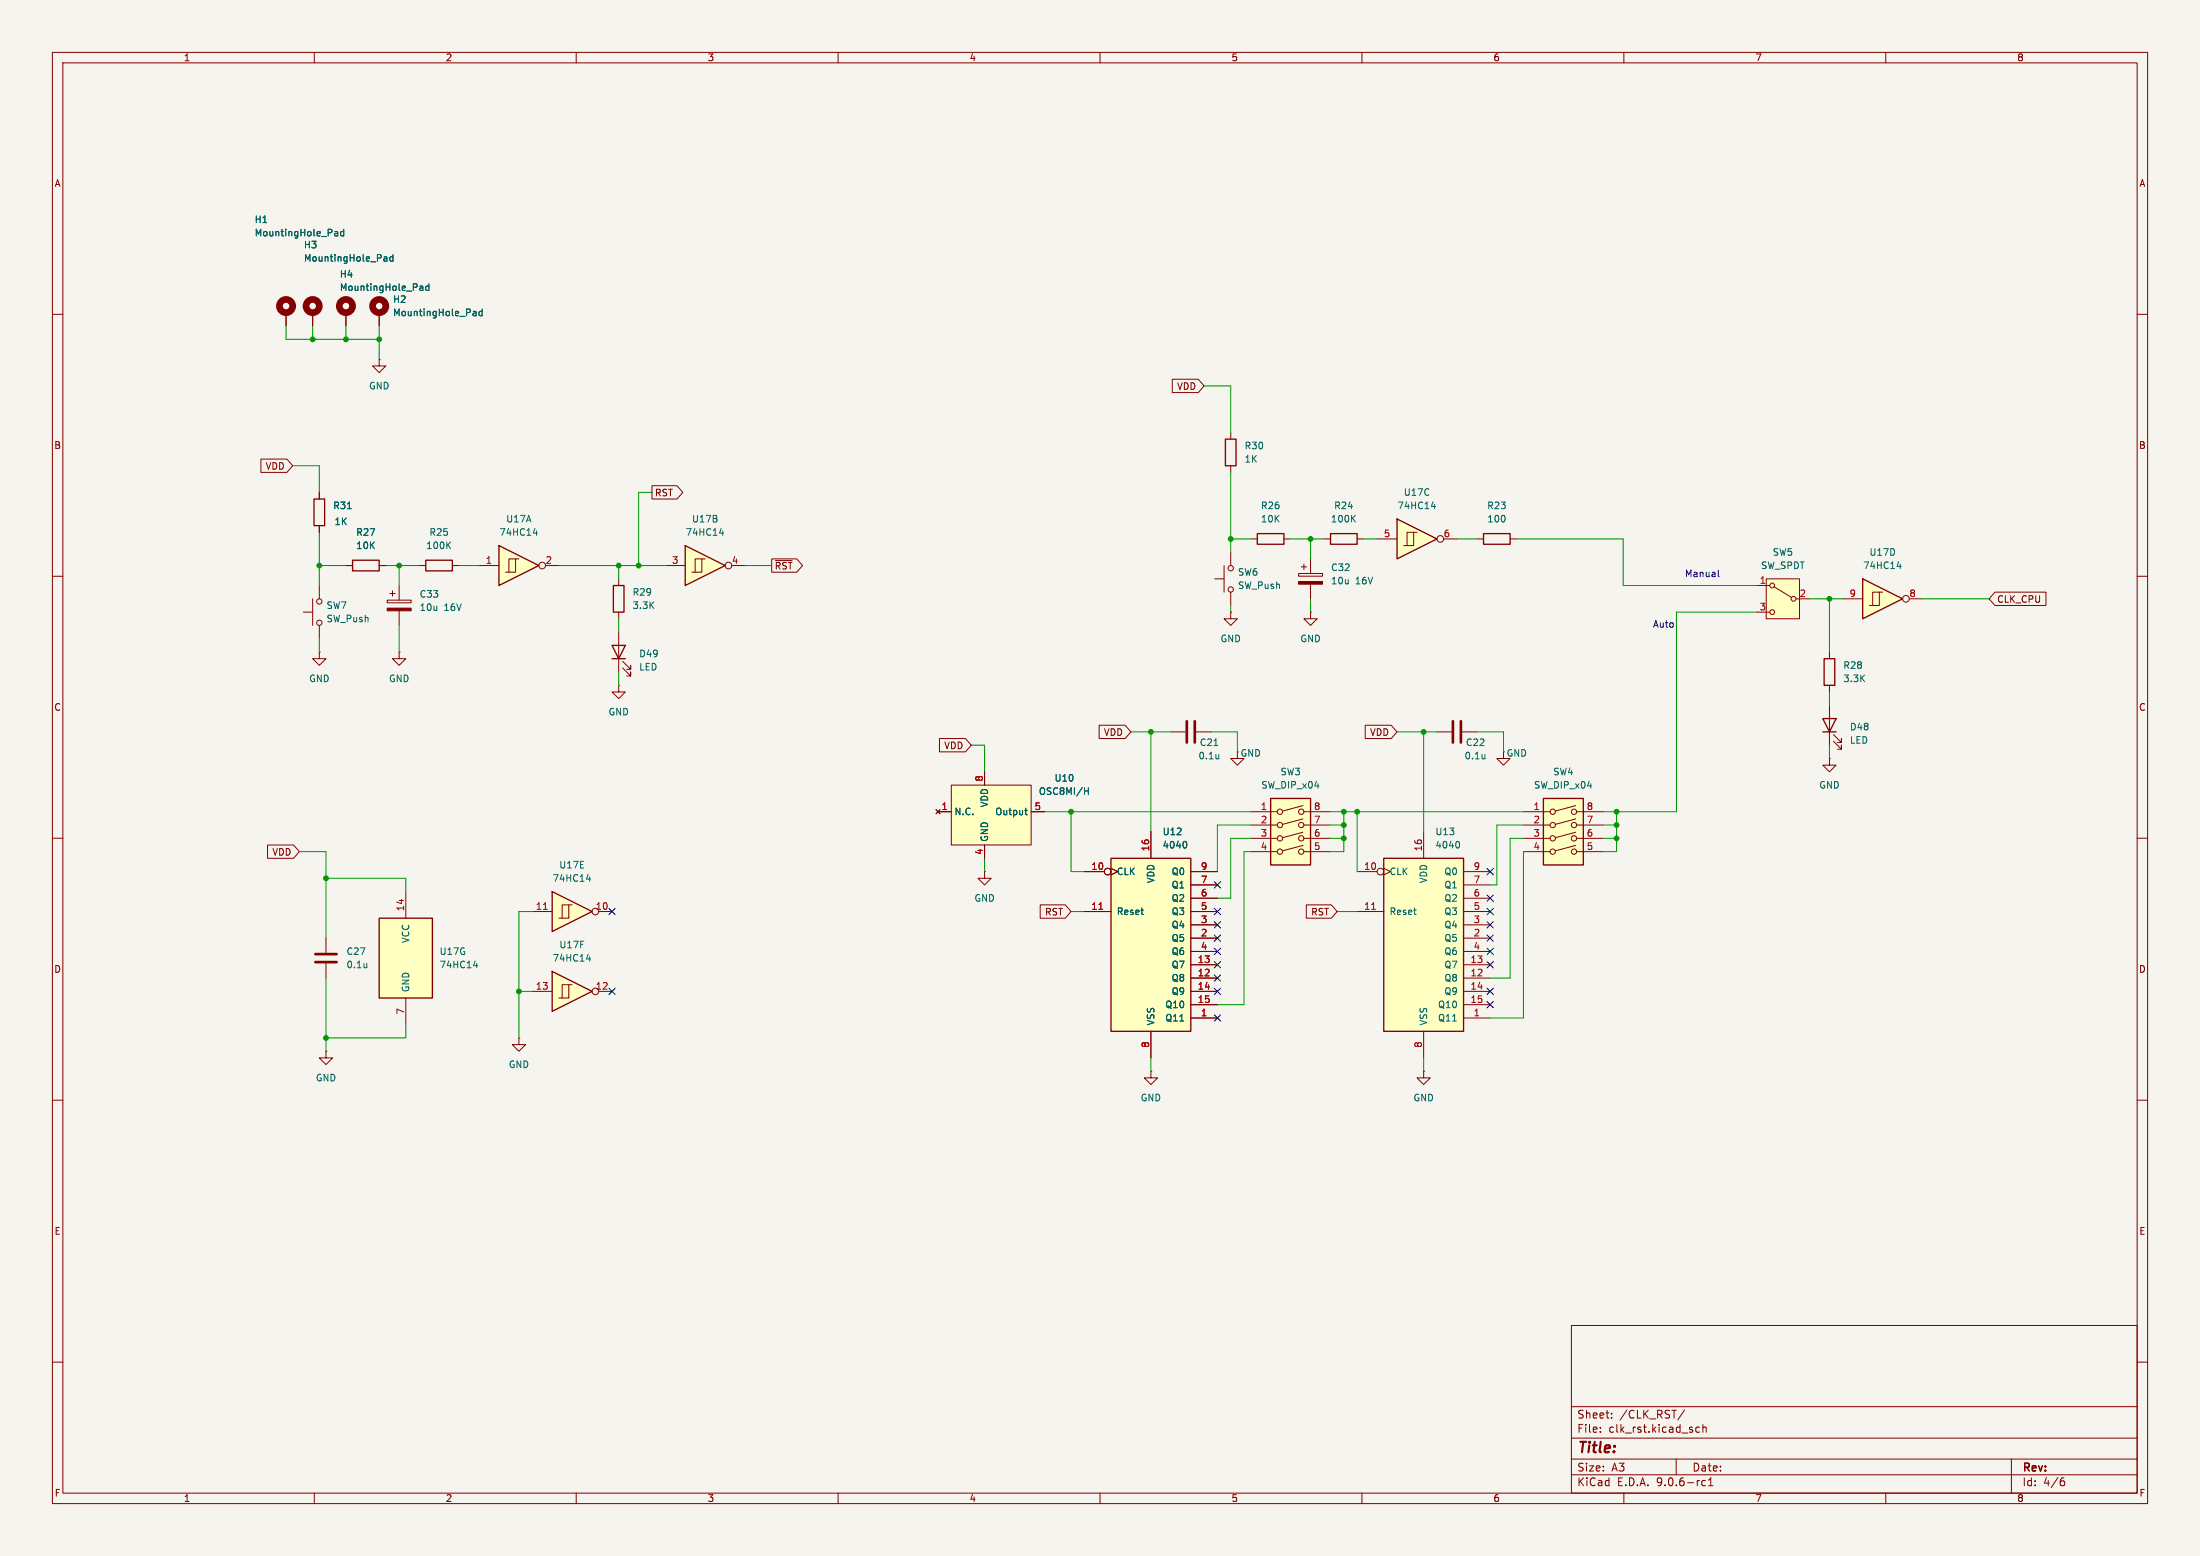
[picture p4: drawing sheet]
<svg xmlns="http://www.w3.org/2000/svg" width="420mm" height="297mm" viewBox="0 0 420 297" stroke-linecap="round" stroke-linejoin="round" font-family="sans-serif">
<path d="M0 0h420v297h-420z" fill="#f5f4ef" stroke="#f5f4ef" stroke-width=".19"/>
<g fill="none" stroke="#840000" stroke-width=".19">
<path d="M10 10h400v277h-400zM12 12h396v273h-396zM60 10v2M110 10v2M160 10v2M210 10v2M260 10v2M310 10v2M360 10v2M10 60h2M408 60h2M10 110h2"/>
<path d="M408 110h2M10 160h2M408 160h2M10 210h2M408 210h2M300 253h108v32h-108zM10 260h2M300 278.5h108M300 274.5h108M300 268.5h108M305.5 273.2v.2M305.5 272.5v.1"/>
<path d="M307.7 270.5v.2M307.7 269.8v.1M320 278.5v3M321.6 269.1l-1.3 1.9M324.4 272.5l-.4-.1-.3 .3 .2 .6h.5M325.1 272.5l.2-.1 .4 .1v.9M325.1 271.9v1.5M384 278.5v6.5M408 260h2M60 285v2M110 285v2M160 285v2"/>
<path d="M210 285v2M260 285v2M300 281.5h108M310 285v2M325.6 282.7l-.4-.1-.3 .3 .1 .6h.6M326.2 283.6h.8M326.2 282.5l.4-.4v1.5M360 285v2M393.6 282.7h.4l.2 .2-.1 .5-.5 .2M394 282.1l-.4 .1"/>
</g>
<path d="M95.2 104.1l7.7 3.9-7.7 3.8z" fill="#ffffc2"/>
<path d="M95.2 104.1l7.7 3.9-7.7 3.8z" fill="none" stroke="#840000" stroke-width=".25"/>
<g fill="none" stroke="#840000" stroke-width=".19">
<path d="M91.4 108h3.8M98.4 106.7h-1.2v2.5M99.1 106.7h-.7v2.5h-1.9M104.1 108h2.6M234.9 116.8v1.3h1.3l-1.3 1.3-1.2-1.3h1.2M234.9 116.8h.1M236.2 143.5v1.3h1.3l-1.3 1.3-1.3-1.3h1.3"/>
<circle cx="103.5" cy="107.9" r=".63"/>
</g>
<path d="M101.8 101.8h.8M102.4 101.3v.9" fill="none" stroke="#006464" stroke-width=".19"/>
<path d="M72.4 175.3h10.1v15.2h-10.1z" fill="#ffffc2"/>
<path d="M81.3 106.9h5.1v2.1h-5.1zM348.2 125.7h2.1v5.1h-2.1zM72.4 175.3h10.1v15.2h-10.1z" fill="none" stroke="#840000" stroke-width=".25"/>
<g fill="none" stroke="#840000" stroke-width=".19">
<path d="M73.9 114.6h4.6v.5h-4.6zM74.4 113.3h1M74.9 112.8v1M76.2 111.8v2.8M76.2 116.6v2.8M80 108h1.3M86.4 108h1.2M231.9 110.5h1.8M233.7 108v5M234.9 105.4v2.6M234.9 113v2.6M247.9 109.5h4.6v.5h-4.6z"/>
<path d="M248.4 108.2h1M248.9 107.7v1M250.2 106.7v2.8M250.2 111.5v2.8M223.5 139.7h2.8M228.3 139.7h2.8M349.2 124.5v1.2M349.2 130.8v1.3M287 143.5v1.3h1.3l-1.3 1.3-1.3-1.3h1.3M349.2 144.8v1.3h1.3l-1.3 1.2-1.2-1.2h1.2M349.2 144.8h.1M77.5 170.2v5.1"/>
<path d="M77.5 190.5v5.1"/>
<circle cx="235" cy="108.5" r=".51"/>
<circle cx="235" cy="112.5" r=".51"/>
</g>
<path d="M85.5 104l.5 .7M86 103.4l-.7 .8M231.8 142.3h.7M232.7 144v.9M232.7 144.7l-.1 .1M90.4 184.3h.8M91 183.9v.8" fill="none" stroke="#006464" stroke-width=".19"/>
<g fill="#840000" stroke="#840000" stroke-width=".19">
<path d="M247.9 111h4.6v.5h-4.6z"/>
<path d="M73.9 116.1h4.6v.5h-4.6z"/>
</g>
<path d="M226.6 137.7v4M228.1 137.7v4" fill="none" stroke="#840000" stroke-width=".51"/>
<path d="M212.1 163.8h15.2v33.1h-15.2z" fill="#ffffc2"/>
<path d="M116.8 123.2h2.6l-1.3 2.5zM116.8 125.7h2.6M348 137.2h2.5l-1.3 2.5zM348 139.7h2.5M212.1 163.8h15.2v33.1h-15.2z" fill="none" stroke="#840000" stroke-width=".25"/>
<g fill="none" stroke="#840000" stroke-width=".19">
<path d="M118.1 120.7v7.6M118.9 127.5l1.5 1.5v-.7v.7h-.8M118.9 126.2l1.5 1.6v-.8v.8h-.8M349.2 134.6v7.6M219.7 158.8v5M350 141.5l1.5 1.5v-.8v.8h-.7M350 140.2l1.5 1.5v-.7v.7h-.7M207 166.4h3.8M207 174h5.1M212.1 165.7l1.3 .7-1.3 .6M227.3 166.4h5.1M227.3 174h5.1"/>
<path d="M227.3 168.9h5.1M227.3 171.5h5.1M227.3 176.5h5.1M227.3 179.1h5.1M219.7 196.9v5M227.3 181.6h5.1M227.3 184.2h5.1M227.3 186.7h5.1M227.3 189.2h5.1M227.3 191.8h5.1M227.3 194.3h5.1"/>
<circle cx="211.5" cy="166.4" r=".63"/>
</g>
<path d="M209.8 173.6h.7" fill="none" stroke="#a90000" stroke-width=".19"/>
<path d="M226.3 160.6a.79 .79 0 0 1 0 1.3" fill="none" stroke="#006464" stroke-width=".19"/>
<path d="M294.6 152.4h7.7v12.7h-7.7z" fill="#ffffc2"/>
<g fill="none" stroke="#840000" stroke-width=".19">
<path d="M57.9 116.8h1.8M59.7 114.3v5.1M61 111.8v2.5M61 119.4v2.5M118.1 110.5v1.3M118.1 116.8v1.3M61 124.5v1.2h1.2l-1.2 1.3-1.3-1.3h1.3M61 124.5h.1M76.2 124.5v1.2h1.3l-1.3 1.3-1.3-1.3h1.3M76.2 124.5h.1M118.1 130.8v1.3h1.3l-1.3 1.3-1.3-1.3h1.3M118.1 130.8h.1"/>
<path d="M274.3 139.7h2.8M279.1 139.7h2.8M290.8 154.9h5.1M290.8 157.5h5.1M300.8 153.8l-3.9 1M300.8 156.3l-3.9 1.1M300.8 158.9l-3.9 1M301 154.9h5.1M301 157.5h5.1M290.8 160h5.1M290.8 162.6h5.1M300.8 161.4l-3.9 1"/>
<path d="M301 160h5.1M301 162.6h5.1"/>
<circle cx="61" cy="114.8" r=".51"/>
<circle cx="61" cy="118.9" r=".51"/>
<circle cx="296.4" cy="154.9" r=".51"/>
<circle cx="296.4" cy="157.5" r=".51"/>
<circle cx="300.5" cy="154.9" r=".51"/>
<circle cx="300.5" cy="157.5" r=".51"/>
<circle cx="296.4" cy="160" r=".51"/>
<circle cx="296.4" cy="162.6" r=".51"/>
<circle cx="300.5" cy="162.6" r=".51"/>
<circle cx="300.5" cy="160" r=".51"/>
</g>
<path d="M117.1 111.8h2v5h-2zM294.6 152.4h7.7v12.7h-7.7z" fill="none" stroke="#840000" stroke-width=".25"/>
<path d="M277.4 137.7v4M278.9 137.7v4" fill="none" stroke="#840000" stroke-width=".51"/>
<path d="M283.5 144v.9M283.5 144.7l-.1 .1" fill="none" stroke="#006464" stroke-width=".19"/>
<path d="M181.6 149.9h15.2v11.4h-15.2z" fill="#ffffc2"/>
<path d="M178.7 154.6l.8 .7M179.1 154.9h2.5M179.5 154.6l-.8 .7M181.6 149.9h15.2v11.4h-15.2zM188 147.3v2.6M196.8 154.9h2.6M188 166.4v1.2h1.2l-1.2 1.3-1.3-1.3h1.3M188 166.4h.1M188 161.3v2.5M271.8 204.5v1.2h1.2l-1.2 1.3-1.3-1.3h1.3M271.8 204.5h.1" fill="none" stroke="#840000" stroke-width=".19"/>
<path d="M195.6 154.7h.5M195.8 154.2v1.1l.3 .2M207 151h.8M207.8 150.4v1.2" fill="none" stroke="#006464" stroke-width=".19"/>
<path d="M337.2 110.5h6.3v7.6h-6.3z" fill="#ffffc2"/>
<g fill="none" stroke="#840000" stroke-width=".19">
<path d="M54.6 59.7v2.5M59.7 59.7v2.5M66 59.7v2.5M72.4 59.7v2.5M72.4 68.6v1.3h1.3l-1.3 1.2-1.3-1.2h1.3M72.4 68.6h.1M335.3 111.8h2.5M335.3 116.8h2.5M337.2 110.5h6.3v7.6h-6.3zM338.7 112l3.3 2M342.9 114.3h2.5"/>
<circle cx="338.3" cy="116.8" r=".46"/>
<circle cx="338.3" cy="111.8" r=".46"/>
<circle cx="342.4" cy="114.3" r=".46"/>
</g>
<g fill="none" stroke="#840000" stroke-width="1.3">
<circle cx="54.6" cy="58.4" r="1.27"/>
<circle cx="59.7" cy="58.4" r="1.27"/>
<circle cx="66" cy="58.4" r="1.27"/>
<circle cx="72.4" cy="58.4" r="1.27"/>
</g>
<g fill="none" stroke="#006464" stroke-width=".19">
<path d="M64 44.2l.5 .2v.6M64.5 45h-.5M64.5 44.5h-.5M65.6 44.2h-.3l-.3 .2 .1 .6h.5M65.6 43.8v1.2M73.4 49l.5 .2v.7M73.9 49.8l-.5 .1M73.9 49.3l-.5 .1M75 49.1l-.3-.1-.3 .3 .1 .5h.5M75 48.6v1.3M80.3 54.6l.4 .2v.6M80.7 55.4h-.4"/>
<path d="M80.7 54.9l-.4 .1M81.9 54.7l-.4-.1-.2 .2 .1 .6h.5M81.9 54.2v1.2M90.5 59.4l.4 .2v.7M90.9 59.7l-.4 .1M92 59.5l-.3-.1-.3 .3 .2 .5h.4M92 59v1.3M90.9 60.2l-.4 .1"/>
</g>
<path d="M264.2 163.8h15.2v33.1h-15.2z" fill="#ffffc2"/>
<path d="M264.2 163.8h15.2v33.1h-15.2z" fill="none" stroke="#840000" stroke-width=".25"/>
<g fill="none" stroke="#840000" stroke-width=".19">
<path d="M271.8 158.8v5M259.1 166.4h3.8M259.1 174h5.1M264.2 165.7l1.2 .7-1.2 .6M279.4 166.4h5.1M279.4 174h5.1M279.4 168.9h5.1M279.4 171.5h5.1M279.4 176.5h5.1M279.4 179.1h5.1M271.8 196.9v5M279.4 181.6h5.1"/>
<path d="M279.4 184.2h5.1M279.4 186.7h5.1M279.4 189.2h5.1M279.4 191.8h5.1M279.4 194.3h5.1"/>
<circle cx="263.5" cy="166.4" r=".63"/>
</g>
<path d="M261.9 173.6h.7" fill="none" stroke="#a90000" stroke-width=".19"/>
<path d="M278.3 160.6a.79 .79 0 0 1 0 1.3" fill="none" stroke="#006464" stroke-width=".19"/>
<path d="M130.8 104.1l7.6 3.9-7.6 3.8z" fill="#ffffc2"/>
<path d="M59.9 95.3h2.1v5h-2.1zM233.9 83.8h2.1v5.1h-2.1zM67.3 106.9h5.1v2.1h-5.1zM130.8 104.1l7.6 3.9-7.6 3.8z" fill="none" stroke="#840000" stroke-width=".25"/>
<g fill="none" stroke="#840000" stroke-width=".19">
<path d="M61 94v1.3M234.9 82.6v1.2M234.9 88.9v1.3M61 100.3v1.3M66 108h1.3M72.4 108h1.3M127 108h3.8M134 106.7h-1.3v2.5M134.6 106.7h-.6v2.5h-1.9M139.7 108h2.5M219.7 204.5v1.2h1.3l-1.3 1.3-1.3-1.3h1.3M219.7 204.5h.1"/>
<circle cx="139.1" cy="107.9" r=".63"/>
</g>
<path d="M66.3 97.1h.8M137.4 101.8h.8M138 101.3v.9" fill="none" stroke="#006464" stroke-width=".19"/>
<path d="M242.6 152.4h7.6v12.7h-7.6z" fill="#ffffc2"/>
<g fill="none" stroke="#840000" stroke-width=".19">
<path d="M250.2 116.8v1.3h1.3l-1.3 1.3-1.3-1.3h1.3M250.2 116.8h.1M238.8 154.9h5M238.8 157.5h5M248.7 153.8l-3.8 1M248.7 156.3l-3.8 1.1M248.7 158.9l-3.8 1M248.9 154.9h5.1M248.9 157.5h5.1M238.8 160h5M238.8 162.6h5M248.7 161.4l-3.8 1"/>
<path d="M248.9 160h5.1M248.9 162.6h5.1"/>
<circle cx="244.3" cy="157.5" r=".51"/>
<circle cx="244.3" cy="154.9" r=".51"/>
<circle cx="248.4" cy="154.9" r=".51"/>
<circle cx="248.4" cy="157.5" r=".51"/>
<circle cx="244.3" cy="160" r=".51"/>
<circle cx="244.3" cy="162.6" r=".51"/>
<circle cx="248.4" cy="160" r=".51"/>
<circle cx="248.4" cy="162.6" r=".51"/>
</g>
<path d="M242.6 152.4h7.6v12.7h-7.6z" fill="none" stroke="#840000" stroke-width=".25"/>
<path d="M355.6 110.5l7.6 3.8-7.6 3.8z" fill="#ffffc2"/>
<path d="M355.6 110.5l7.6 3.8-7.6 3.8z" fill="none" stroke="#840000" stroke-width=".25"/>
<g fill="none" stroke="#840000" stroke-width=".19">
<path d="M351.8 114.3h3.8M358.8 113h-1.3v2.6M359.4 113h-.6v2.6h-1.9M364.5 114.3h2.5"/>
<circle cx="363.9" cy="114.3" r=".63"/>
</g>
<path d="M362.2 108.1h.7M362.8 107.7v.8" fill="none" stroke="#006464" stroke-width=".19"/>
<path d="M266.7 99.1l7.6 3.8-7.6 3.8z" fill="#ffffc2"/>
<path d="M266.7 99.1l7.6 3.8-7.6 3.8zM240 101.9h5.1v2h-5.1zM254 101.9h5.1v2h-5.1zM283.2 101.9h5.1v2h-5.1z" fill="none" stroke="#840000" stroke-width=".25"/>
<g fill="none" stroke="#840000" stroke-width=".19">
<path d="M238.8 102.9h1.2M245.1 102.9h1.3M252.7 102.9h1.3M259.1 102.9h1.2M262.9 102.9h3.8M269.9 101.6h-1.3v2.5M270.5 101.6h-.6v2.5h-1.9M275.6 102.9h2.5M281.9 102.9h1.3M288.3 102.9h1.3M62.2 179.1v2.8M62.2 183.9v2.8"/>
<path d="M62.2 200.7v1.2h1.3l-1.3 1.3-1.2-1.3h1.2M62.2 200.7h.1"/>
<circle cx="275" cy="102.9" r=".63"/>
</g>
<path d="M258.2 98.9l.5 .7M258.7 98.4l-.7 .7M273.3 96.7h.7M273.9 96.3v.8M70 183.9v.8M70 184.6v.1" fill="none" stroke="#006464" stroke-width=".19"/>
<path d="M60.2 182.1h4.1M60.2 183.6h4.1" fill="none" stroke="#840000" stroke-width=".51"/>
<path d="M105.4 185.4l7.6 3.8-7.6 3.8z" fill="#ffffc2"/>
<path d="M105.4 185.4l7.6 3.8-7.6 3.8z" fill="none" stroke="#840000" stroke-width=".25"/>
<g fill="none" stroke="#840000" stroke-width=".19">
<path d="M101.6 189.2h3.8M108.6 188h-1.3v2.5M109.2 188h-.6v2.5h-1.9M114.3 189.2h2.5"/>
<circle cx="113.7" cy="189.2" r=".63"/>
</g>
<path d="M112 183h.8M112.6 182.6v.9" fill="none" stroke="#006464" stroke-width=".19"/>
<path d="M105.4 170.2l7.6 3.8-7.6 3.8z" fill="#ffffc2"/>
<path d="M105.4 170.2l7.6 3.8-7.6 3.8z" fill="none" stroke="#840000" stroke-width=".25"/>
<g fill="none" stroke="#840000" stroke-width=".19">
<path d="M54.6 59.7v2.5M59.7 59.7v2.5M66 59.7v2.5M72.4 59.7v2.5M223.8 72.4h5l1.1 1.3-1.1 1.2h-5zM49.8 87.6h5l1.1 1.3-1.1 1.3h-5zM61 94v1.3M124.5 92.7h4.7l1.2 1.3-1.2 1.3h-4.7zM61 100.3v1.3M66 108h1.3M72.4 108h1.3M147.3 106.7h4.8l1.1 1.3-1.1 1.2h-4.8z"/>
<path d="M148 107h3.2M380.8 113h9.8v2.6h-9.8l-1.1-1.3zM209.8 138.4h5l1.1 1.3-1.1 1.3h-5zM260.6 138.4h5l1.1 1.3-1.1 1.3h-5zM178.7 154.6l.8 .7M179.1 154.9h2.5M179.3 141h5l1.1 1.2-1.1 1.3h-5zM179.5 154.6l-.8 .7M188 147.3v2.6M196.8 154.9h2.6M219.7 158.8v5M51.1 161.3h4.9l1.1 1.3-1.1 1.2h-4.9z"/>
<path d="M101.6 174h3.8M108.6 172.7h-1.3v2.6M109.2 172.7h-.6v2.6h-1.9M114.3 174h2.5M188 161.3v2.5M198.6 172.7h4.8l1.1 1.3-1.1 1.3h-4.8zM207 174h5.1M207 166.4h3.8M212.1 165.7l1.3 .7-1.3 .6M227.3 174h5.1M227.3 166.4h5.1M227.3 168.9h5.1"/>
<path d="M227.3 171.5h5.1M227.3 176.5h5.1M227.3 179.1h5.1M249.4 172.7h4.8l1.1 1.3-1.1 1.3h-4.8zM99.1 198.1v1.3h1.2l-1.2 1.3-1.3-1.3h1.3M99.1 198.1h.1M219.7 196.9v5M227.3 181.6h5.1M227.3 184.2h5.1M227.3 186.7h5.1M227.3 189.2h5.1M227.3 191.8h5.1"/>
<path d="M227.3 194.3h5.1"/>
<circle cx="113.7" cy="174" r=".63"/>
<circle cx="211.5" cy="166.4" r=".63"/>
</g>
<path d="M103.7 173.6h.8M209.8 173.6h.7" fill="none" stroke="#a90000" stroke-width=".19"/>
<g fill="none" stroke="#006464" stroke-width=".19">
<path d="M64 44.2l.5 .2v.6M64.5 45h-.5M64.5 44.5h-.5M65.6 44.2h-.3l-.3 .2 .1 .6h.5M65.6 43.8v1.2M73.4 49l.5 .2v.7M73.9 49.8l-.5 .1M73.9 49.3l-.5 .1M75 49.1l-.3-.1-.3 .3 .1 .5h.5M75 48.6v1.3M80.3 54.6l.4 .2v.6M80.7 55.4h-.4"/>
<path d="M80.7 54.9l-.4 .1M81.9 54.7l-.4-.1-.2 .2 .1 .6h.5M81.9 54.2v1.2M90.5 59.4l.4 .2v.7M90.9 59.7l-.4 .1M92 59.5l-.3-.1-.3 .3 .2 .5h.4M92 59v1.3M90.9 60.2l-.4 .1M66.3 97.1h.8M195.6 154.7h.5M195.8 154.2v1.1l.3 .2M207 151h.8"/>
<path d="M207.8 150.4v1.2M112 167.8h.8M112.6 167.4v.8M226.3 160.6a.79 .79 0 0 1 0 1.3"/>
</g>
<g fill="none" stroke="#009600" stroke-width=".19">
<path d="M54.6 62.2v2.6h17.8M59.7 62.2v2.6M66 62.2v2.6M72.4 62.2v6.4M229.9 73.7h5v8.9M55.9 88.9h5.1v5.1M124.5 94h-2.6v14M234.9 90.2v15.2M61 101.6v10.2M61 108h5M73.7 108h6.3M76.2 108v3.8"/>
<path d="M76.2 119.4v5.1M87.6 108h3.8M106.7 108h20.3M118.1 108v2.5M118.1 118.1v2.6M142.2 108h5.1M234.9 115.6v1.2M234.9 102.9h3.9M246.4 102.9h6.3M250.2 102.9v3.8M250.2 114.3v2.5M260.3 102.9h2.6"/>
<path d="M278.1 102.9h3.8M289.6 102.9h20.3v8.9h25.4M335.3 116.8h-15.3v38.1h-13.9M345.4 114.3h6.4M349.2 114.3v10.2M367 114.3h12.7M61 121.9v2.6M118.1 128.3v2.5M215.9 139.7h7.6M219.7 139.7v19.1M231.1 139.7h5.1v3.8M266.7 139.7h7.6"/>
<path d="M271.8 139.7v19.1M281.9 139.7h5.1v3.8M349.2 132.1v2.5M185.4 142.2h2.6v5.1M199.4 154.9h39.4M204.5 154.9v11.5h2.5M238.8 157.5h-6.4v8.9M254 157.5h2.5M254 154.9h36.8M256.5 154.9v7.7h-2.5M259.1 154.9v11.5M290.8 157.5h-5.1v11.4h-1.2"/>
<path d="M306.1 157.5h2.5M308.6 154.9v7.7h-2.5M349.2 142.2v2.6M57.1 162.6h5.1v16.5M62.2 167.6h15.3v2.6M101.6 174h-2.5v24.1M188 163.8v2.6M204.5 174h2.5M238.8 160h-3.9v11.5h-2.5M238.8 162.6h-1.3v29.2h-5.1M254 160h2.5M255.3 174h3.8"/>
<path d="M290.8 160h-2.5v26.7h-3.8M290.8 162.6v31.7h-6.3M306.1 160h2.5M62.2 186.7v14M77.5 195.6v2.5h-15.3M99.1 189.2h2.5M219.7 201.9v2.6M271.8 201.9v2.6"/>
</g>
<g fill="none" stroke="#000084" stroke-width=".19">
<path d="M116.2 173.4l1.2 1.2M117.4 173.4l-1.2 1.2M231.8 178.5l1.2 1.2M231.8 173.4l1.2 1.2M231.8 168.3l1.2 1.2M231.8 175.9l1.2 1.2M233 178.5l-1.2 1.2M233 173.4l-1.2 1.2M233 168.3l-1.2 1.2M233 175.9l-1.2 1.2M283.9 173.4l1.2 1.2M283.9 175.9l1.2 1.2"/>
<path d="M283.9 170.8l1.2 1.3M283.9 165.8l1.2 1.2M283.9 178.5l1.2 1.2M285.1 173.4l-1.2 1.2M285.1 175.9l-1.2 1.2M285.1 170.8l-1.2 1.3M285.1 165.8l-1.2 1.2M285.1 178.5l-1.2 1.2M116.2 188.6l1.2 1.2M117.4 188.6l-1.2 1.2M231.8 181l1.2 1.2M231.8 183.5l1.2 1.3"/>
<path d="M231.8 188.6l1.2 1.2M231.8 193.7l1.2 1.2M231.8 186.1l1.2 1.2M233 181l-1.2 1.2M233 183.5l-1.2 1.3M233 188.6l-1.2 1.2M233 193.7l-1.2 1.2M233 186.1l-1.2 1.2M283.9 188.6l1.2 1.2M283.9 181l1.2 1.2M283.9 183.5l1.2 1.3M283.9 191.2l1.2 1.2"/>
<path d="M285.1 188.6l-1.2 1.2M285.1 181l-1.2 1.2M285.1 183.5l-1.2 1.3M285.1 191.2l-1.2 1.2"/>
</g>
<path d="M328 108.8v1.1l.2 .2" fill="none" stroke="#0000c2" stroke-width=".19"/>
<g fill="#009600" stroke="#009600" stroke-width=".19">
<circle cx="308.6" cy="160" r=".46"/>
<circle cx="76.2" cy="108" r=".46"/>
<circle cx="61" cy="108" r=".46"/>
<circle cx="66" cy="64.8" r=".46"/>
<circle cx="59.7" cy="64.8" r=".46"/>
<circle cx="72.4" cy="64.8" r=".46"/>
<circle cx="256.5" cy="157.5" r=".46"/>
<circle cx="256.5" cy="160" r=".46"/>
<circle cx="204.5" cy="154.9" r=".46"/>
<circle cx="234.9" cy="102.9" r=".46"/>
<circle cx="121.9" cy="108" r=".46"/>
<circle cx="118.1" cy="108" r=".46"/>
<circle cx="219.7" cy="139.7" r=".46"/>
<circle cx="271.8" cy="139.7" r=".46"/>
<circle cx="256.5" cy="154.9" r=".46"/>
<circle cx="259.1" cy="154.9" r=".46"/>
<circle cx="250.2" cy="102.9" r=".46"/>
<circle cx="62.2" cy="198.1" r=".46"/>
<circle cx="62.2" cy="167.6" r=".46"/>
<circle cx="99.1" cy="189.2" r=".46"/>
<circle cx="308.6" cy="157.5" r=".46"/>
<circle cx="308.6" cy="154.9" r=".46"/>
<circle cx="349.2" cy="114.3" r=".46"/>
</g>
<text font-size="2.8" fill="#840000" x="301" y="277.9">Title:</text>
<g font-size="2.1" fill="#840000">
<text x="301" y="273.7">File:</text>
<text x="301" y="271">Sheet:</text>
<text x="307.1" y="273.7">clk_rst.kicad_sch</text>
<text x="309.2" y="271">/CLK_RST/</text>
<text x="301" y="281.1">Size:</text>
<text x="307.6" y="281.1">A3</text>
<text x="323" y="281.1">Date:</text>
<text x="386" y="281.3">Rev:</text>
<text x="301" y="283.9">KiCad</text>
<text x="308.7" y="283.9">E.D.A.</text>
<text x="316.3" y="283.9">9.0.6-rc1</text>
<text x="386" y="283.9">Id:</text>
<text x="390.1" y="283.9">4/6</text>
</g>
<g font-size="1.8" fill="#840000">
<text x="35" y="11.9">1</text>
<text x="85" y="11.9">2</text>
<text x="135" y="11.9">3</text>
<text x="185" y="11.9">4</text>
<text x="235" y="11.9">5</text>
<text x="285" y="11.9">6</text>
<text x="335" y="11.9">7</text>
<text x="385" y="11.9">8</text>
<text x="10.3" y="35.9">A</text>
<text x="408.3" y="35.9">A</text>
<text x="224.6" y="74.6">VDD</text>
<text x="10.3" y="85.9">B</text>
<text x="50.6" y="89.9">VDD</text>
<text x="408.2" y="85.9">B</text>
<text x="124.9" y="94.9">RST</text>
<text x="147.8" y="108.9">~{RST}</text>
<text x="381.2" y="115.3">CLK_CPU</text>
<text x="10.3" y="135.9">C</text>
<text x="408.2" y="135.9">C</text>
<text x="180.2" y="143.2">VDD</text>
<text x="210.6" y="140.7">VDD</text>
<text x="261.4" y="140.7">VDD</text>
<text x="51.9" y="163.5">VDD</text>
<text x="199.4" y="174.9">RST</text>
<text x="250.2" y="174.9">RST</text>
<text x="10.3" y="185.9">D</text>
<text x="408.2" y="185.9">D</text>
<text x="10.3" y="235.9">E</text>
<text x="408.3" y="235.9">E</text>
<text x="10.3" y="285.9">F</text>
<text x="35" y="286.9">1</text>
<text x="85" y="286.9">2</text>
<text x="135" y="286.9">3</text>
<text x="185" y="286.9">4</text>
<text x="235" y="286.9">5</text>
<text x="285" y="286.9">6</text>
<text x="335" y="286.9">7</text>
<text x="385" y="286.9">8</text>
<text x="408.3" y="285.9">F</text>
</g>
<g font-size="1.8" fill="#006464">
<text x="48.5" y="42.8">H1</text>
<text x="48.5" y="45.3">MountingHole_Pad</text>
<text x="57.9" y="47.6">H3</text>
<text x="57.9" y="50.1">MountingHole_Pad</text>
<text x="64.8" y="53.2">H4</text>
<text x="64.8" y="55.7">MountingHole_Pad</text>
<text x="74.9" y="58">H2</text>
<text x="74.9" y="60.6">MountingHole_Pad</text>
<text x="70.4" y="74.5">GND</text>
<text x="237.5" y="88.5">1K</text>
<text x="237.5" y="86">R30</text>
<text x="267.9" y="94.8">U17C</text>
<text x="63.5" y="97.4">R31</text>
<text x="63.8" y="100.4">1K</text>
<text x="96.5" y="99.9">U17A</text>
<text x="132" y="99.9">U17B</text>
<text x="240.6" y="97.4">R26</text>
<text x="240.6" y="99.9">10K</text>
<text x="254" y="99.9">100K</text>
<text x="254.6" y="97.4">R24</text>
<text x="266.7" y="97.4">74HC14</text>
<text x="283.8" y="97.4">R23</text>
<text x="283.8" y="99.9">100</text>
<text x="67.9" y="102.5">R27</text>
<text x="67.9" y="105">10K</text>
<text x="81.3" y="105">100K</text>
<text x="81.9" y="102.5">R25</text>
<text x="95.2" y="102.5">74HC14</text>
<text x="130.8" y="102.5">74HC14</text>
<text x="338.3" y="106.3">SW5</text>
<text x="356.8" y="106.3">U17D</text>
<text x="120.7" y="113.9">R29</text>
<text x="236.2" y="110.1">SW6</text>
<text x="236.2" y="112.6">SW_Push</text>
<text x="254" y="109.2">C32</text>
<text x="254" y="111.7">10u</text>
<text x="258.7" y="111.7">16V</text>
<text x="336.1" y="108.8">SW_SPDT</text>
<text x="355.6" y="108.8">74HC14</text>
<text x="62.2" y="116.4">SW7</text>
<text x="62.2" y="119">SW_Push</text>
<text x="80" y="114.3">C33</text>
<text x="80" y="116.8">10u</text>
<text x="84.8" y="116.8">16V</text>
<text x="120.7" y="116.4">3.3K</text>
<text x="121.9" y="125.6">D49</text>
<text x="232.9" y="122.8">GND</text>
<text x="248.2" y="122.8">GND</text>
<text x="58.9" y="130.4">GND</text>
<text x="74.2" y="130.4">GND</text>
<text x="121.9" y="128.2">LED</text>
<text x="351.8" y="127.9">R28</text>
<text x="351.8" y="130.4">3.3K</text>
<text x="116.1" y="136.8">GND</text>
<text x="228.9" y="142.6">C21</text>
<text x="279.7" y="142.6">C22</text>
<text x="353.1" y="142.2">LED</text>
<text x="353.1" y="139.6">D48</text>
<text x="201.2" y="149.4">U10</text>
<text x="228.7" y="145.1">0.1u</text>
<text x="236.7" y="144.6">GND</text>
<text x="244.3" y="148.2">SW3</text>
<text x="279.5" y="145.1">0.1u</text>
<text x="287.5" y="144.6">GND</text>
<text x="296.4" y="148.2">SW4</text>
<text x="182.1" y="155.8">N.C.</text>
<text x="188.8" y="154.2" transform="rotate(-90 188.8 154.2)">VDD</text>
<text x="189.9" y="155.8">Output</text>
<text x="198.2" y="151.9">OSC8MI/H</text>
<text x="240.7" y="150.7">SW_DIP_x04</text>
<text x="292.8" y="150.7">SW_DIP_x04</text>
<text x="347.2" y="150.7">GND</text>
<text x="188.8" y="160.8" transform="rotate(-90 188.8 160.8)">GND</text>
<text x="221.9" y="159.6">U12</text>
<text x="273.9" y="159.6">U13</text>
<text x="106.7" y="166">U17E</text>
<text x="213.1" y="167.2">CLK</text>
<text x="221.9" y="162.2">4040</text>
<text x="223.6" y="167.2">Q0</text>
<text x="265.2" y="167.2">CLK</text>
<text x="273.9" y="162.2">4040</text>
<text x="275.6" y="167.2">Q0</text>
<text x="105.4" y="168.5">74HC14</text>
<text x="185.9" y="172.3">GND</text>
<text x="220.6" y="168.7" transform="rotate(-90 220.6 168.7)">VDD</text>
<text x="223.6" y="169.8">Q1</text>
<text x="223.6" y="172.3">Q2</text>
<text x="272.6" y="168.7" transform="rotate(-90 272.6 168.7)">VDD</text>
<text x="275.6" y="169.8">Q1</text>
<text x="275.6" y="172.3">Q2</text>
<text x="213.1" y="174.9">Reset</text>
<text x="223.6" y="174.9">Q3</text>
<text x="223.6" y="177.4">Q4</text>
<text x="223.6" y="179.9">Q5</text>
<text x="265.2" y="174.9">Reset</text>
<text x="275.6" y="174.9">Q3</text>
<text x="275.6" y="177.4">Q4</text>
<text x="275.6" y="179.9">Q5</text>
<text x="66" y="182.5">C27</text>
<text x="66" y="185">0.1u</text>
<text x="78.3" y="180.1" transform="rotate(-90 78.3 180.1)">VCC</text>
<text x="83.8" y="182.5">U17G</text>
<text x="83.8" y="185">74HC14</text>
<text x="105.4" y="183.7">74HC14</text>
<text x="106.7" y="181.2">U17F</text>
<text x="223.6" y="182.5">Q6</text>
<text x="223.6" y="185">Q7</text>
<text x="275.6" y="182.5">Q6</text>
<text x="275.6" y="185">Q7</text>
<text x="78.3" y="189.5" transform="rotate(-90 78.3 189.5)">GND</text>
<text x="223.6" y="187.6">Q8</text>
<text x="223.6" y="190.1">Q9</text>
<text x="275.6" y="187.6">Q8</text>
<text x="275.6" y="190.1">Q9</text>
<text x="220.6" y="195.8" transform="rotate(-90 220.6 195.8)">VSS</text>
<text x="222.4" y="192.6">Q10</text>
<text x="222.4" y="195.2">Q11</text>
<text x="272.6" y="195.8" transform="rotate(-90 272.6 195.8)">VSS</text>
<text x="274.4" y="192.6">Q10</text>
<text x="274.4" y="195.2">Q11</text>
<text x="60.2" y="206.6">GND</text>
<text x="97" y="204.1">GND</text>
<text x="217.7" y="210.4">GND</text>
<text x="269.7" y="210.4">GND</text>
</g>
<g font-size="1.8" fill="#a90000">
<text x="92.6" y="107.7">1</text>
<text x="104.1" y="107.7">2</text>
<text x="128.2" y="107.7">3</text>
<text x="139.6" y="107.7">4</text>
<text x="264.1" y="102.6">5</text>
<text x="275.5" y="102.6">6</text>
<text x="335.8" y="111.5">1</text>
<text x="335.8" y="116.6">3</text>
<text x="343.5" y="114">2</text>
<text x="353" y="114">9</text>
<text x="364.4" y="114">8</text>
<text x="187.7" y="149.3" transform="rotate(-90 187.7 149.3)">8</text>
<text x="179.6" y="154.7">1</text>
<text x="197.4" y="154.7">5</text>
<text x="240.6" y="154.7">1</text>
<text x="250.8" y="154.7">8</text>
<text x="292.7" y="154.7">1</text>
<text x="302.8" y="154.7">8</text>
<text x="240.6" y="157.2">2</text>
<text x="240.6" y="159.8">3</text>
<text x="250.8" y="157.2">7</text>
<text x="250.8" y="159.8">6</text>
<text x="292.7" y="157.2">2</text>
<text x="292.7" y="159.8">3</text>
<text x="302.8" y="157.2">7</text>
<text x="302.8" y="159.8">6</text>
<text x="187.7" y="163.3" transform="rotate(-90 187.7 163.3)">4</text>
<text x="208.2" y="166.1">10</text>
<text x="219.5" y="162.6" transform="rotate(-90 219.5 162.6)">16</text>
<text x="229.2" y="166.1">9</text>
<text x="240.6" y="162.3">4</text>
<text x="250.8" y="162.3">5</text>
<text x="260.3" y="166.1">10</text>
<text x="271.5" y="162.6" transform="rotate(-90 271.5 162.6)">16</text>
<text x="281.2" y="166.1">9</text>
<text x="292.7" y="162.3">4</text>
<text x="302.8" y="162.3">5</text>
<text x="102.2" y="173.7">11</text>
<text x="113.6" y="173.7">10</text>
<text x="208.2" y="173.7">11</text>
<text x="229.2" y="168.7">7</text>
<text x="229.2" y="171.2">6</text>
<text x="229.2" y="173.7">5</text>
<text x="260.3" y="173.7">11</text>
<text x="281.2" y="168.7">7</text>
<text x="281.2" y="171.2">6</text>
<text x="281.2" y="173.7">5</text>
<text x="77.2" y="174" transform="rotate(-90 77.2 174)">14</text>
<text x="229.2" y="176.3">3</text>
<text x="229.2" y="178.8">2</text>
<text x="281.2" y="176.3">3</text>
<text x="281.2" y="178.8">2</text>
<text x="228.6" y="183.9">13</text>
<text x="229.2" y="181.4">4</text>
<text x="280.6" y="183.9">13</text>
<text x="281.2" y="181.4">4</text>
<text x="102.2" y="189">13</text>
<text x="113.6" y="189">12</text>
<text x="228.6" y="186.4">12</text>
<text x="228.6" y="189">14</text>
<text x="228.6" y="191.5">15</text>
<text x="280.6" y="186.4">12</text>
<text x="280.6" y="189">14</text>
<text x="280.6" y="191.5">15</text>
<text x="77.2" y="193.7" transform="rotate(-90 77.2 193.7)">7</text>
<text x="229.2" y="194.1">1</text>
<text x="281.2" y="194.1">1</text>
<text x="219.5" y="200.1" transform="rotate(-90 219.5 200.1)">8</text>
<text x="271.5" y="200.1" transform="rotate(-90 271.5 200.1)">8</text>
</g>
<g font-size="1.8" fill="#0000c2">
<text x="321.6" y="110.2">Manual</text>
<text x="315.5" y="119.9">Auto</text>
</g>
</svg>
